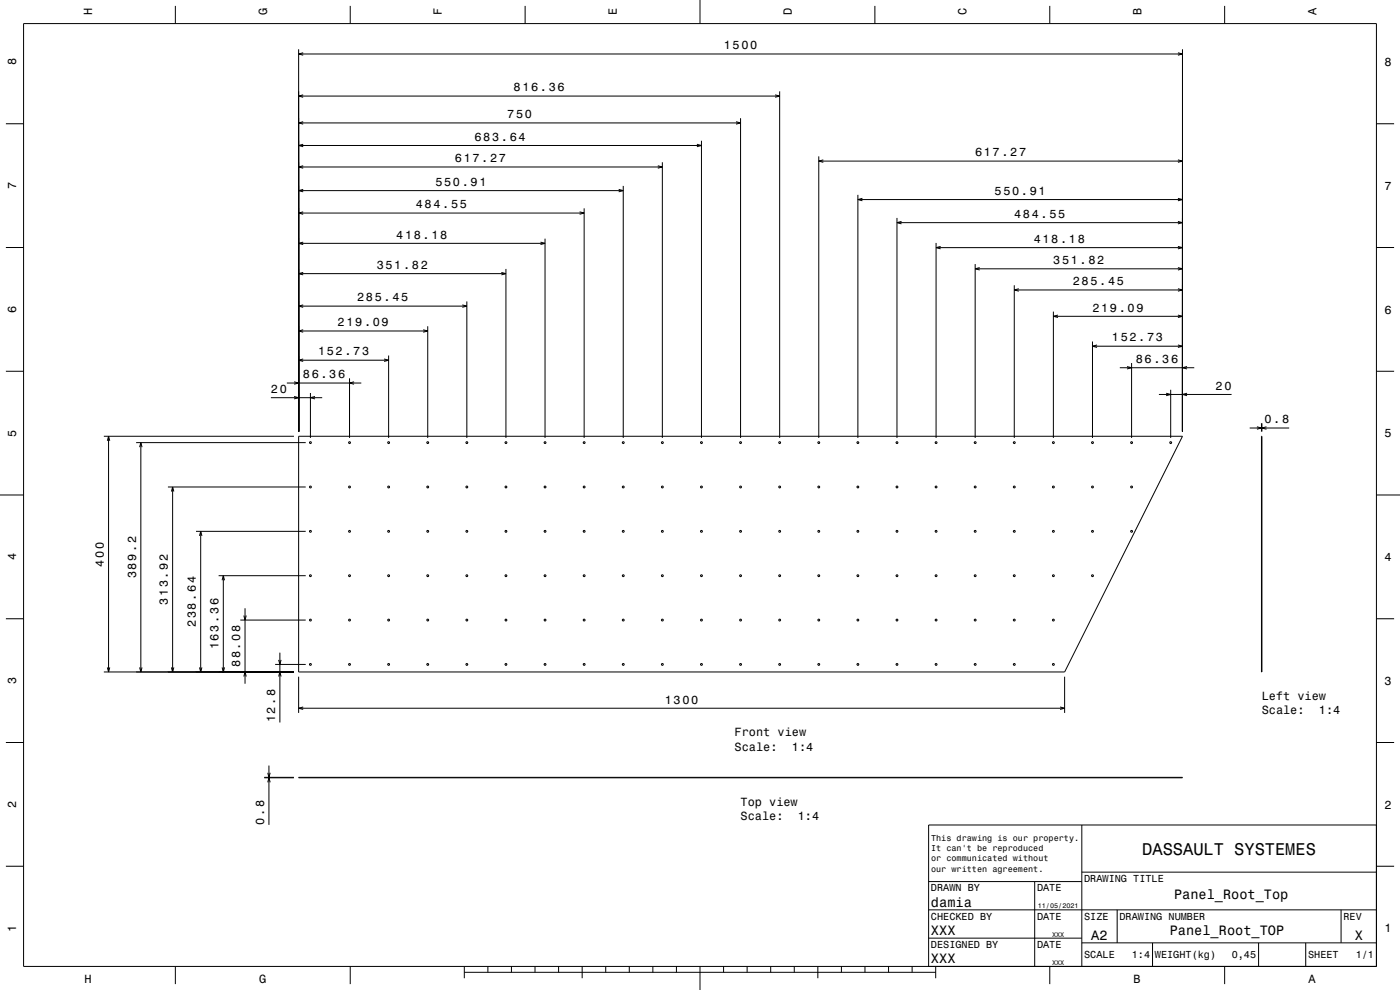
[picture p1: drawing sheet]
<svg xmlns="http://www.w3.org/2000/svg" width="594mm" height="420mm" viewBox="0 0 594 420" stroke-linecap="round" stroke-linejoin="round" font-family="sans-serif">
<g fill="none" stroke="#000" stroke-width=".42">
<path d="M10 10h574v400h-574zM74.4 2.5v7.5M148.6 2.5v7.5M222.8 2.5v7.5M297 0v10M371.2 2.5v7.5M445.4 2.5v7.5M519.6 2.5v7.5M126.7 20.9v162.2M126.7 22.9h375M128.6 22.4l-1.9 .5 1.9 .5M330.8 38.8v147"/>
<path d="M499.8 22.4l1.9 .5-1.9 .5M501.7 20.9v162.2M2.5 52.5h7.5M126.7 52.2h187.5M126.7 40.8h204.1M128.6 51.6l-1.9 .6 1.9 .5M128.6 40.2l-1.9 .6 1.9 .5M297.6 59.7v126.1M312.3 51.6l1.9 .6-1.9 .5M314.2 50.2v135.6M328.9 40.2l1.9 .6-1.9 .5M584 52.5h7.5"/>
<path d="M126.7 70.8h154.3M126.7 61.7h170.9M128.6 70.3l-1.9 .5 1.9 .6M128.6 61.2l-1.9 .5 1.9 .5M264.4 78.9v106.9M279.1 70.3l1.9 .5-1.9 .6M281 68.8v117M295.7 61.2l1.9 .5-1.9 .5M347.4 66.3v119.5M347.4 68.3h154.3M349.3 67.8l-1.9 .5 1.9 .6M499.8 67.8l1.9 .5-1.9 .6"/>
<path d="M126.7 90.4h121.1M126.7 80.9h137.7M128.6 89.9l-1.9 .5 1.9 .5M128.6 80.4l-1.9 .5 1.9 .5M245.9 89.9l1.9 .5-1.9 .5M247.8 88.4v97.4M262.5 80.4l1.9 .5-1.9 .5M364 82.7v103.1M364 84.7h137.7M365.9 84.1l-1.9 .6 1.9 .5M380.6 92.5v93.3M380.6 94.5h121.1"/>
<path d="M382.5 93.9l-1.9 .6 1.9 .5M499.8 93.9l1.9 .6-1.9 .5M499.8 84.1l1.9 .6-1.9 .5M2.5 105h7.5M126.7 116.1h88M126.7 103.2h104.6M128.6 115.6l-1.9 .5 1.9 .5M128.6 102.7l-1.9 .5 1.9 .6M212.7 115.6l2 .5-2 .5M214.7 114.1v71.7M229.3 102.7l2 .5-2 .6M231.3 101.2v84.6"/>
<path d="M397.2 103.1v82.7M397.2 105.1h104.5M399.1 104.5l-1.9 .6 1.9 .5M413.8 112v73.8M413.8 114h87.9M415.7 113.5l-1.9 .5 1.9 .6M499.8 113.5l1.9 .5-1.9 .6M499.8 104.5l1.9 .6-1.9 .5M584 105h7.5M126.7 129.9h71.4M128.6 139.9l-1.9 .5 1.9 .5M128.6 129.3l-1.9 .6 1.9 .5"/>
<path d="M179.5 139.9l2 .5-2 .5M181.5 138.4v47.4M196.1 129.3l2 .6-2 .5M198.1 127.9v57.9M430.3 121v64.8M430.3 123h71.4M432.3 122.5l-2 .5 2 .5M446.9 132.2v53.6M446.9 134.2h54.8M448.9 133.7l-2 .5 2 .5M499.8 133.7l1.9 .5-1.9 .5M499.8 122.5l1.9 .5-1.9 .5"/>
<path d="M2.5 157.5h7.5M126.7 152.8h38.2M126.7 140.4h54.8M128.6 152.3l-1.9 .5 1.9 .5M163 152.3l1.9 .5-1.9 .5M164.9 150.8v35M463.5 144.9v40.9M463.5 146.9h38.2M465.5 146.4l-2 .5 2 .5M475.1 156h31.6M478.2 155.5l1.9 .5-1.9 .5M480.1 154v31.8"/>
<path d="M499.8 146.4l1.9 .5-1.9 .5M503.6 155.5l-1.9 .5 1.9 .5M584 157.5h7.5M114.9 168.7h21.8M121.7 162.5h31.6M124.8 168.2l1.9 .5-1.9 .5M124.8 162l1.9 .5-1.9 .5M131.7 166.7v19.1M133.6 168.2l-1.9 .5 1.9 .5M148.3 160.5v25.3M150.2 162l-1.9 .5 1.9 .5M491.7 167.3h30.8"/>
<path d="M494.8 166.8l1.9 .5-1.9 .6M496.7 165.4v20.4M503.6 166.8l-1.9 .5 1.9 .6M535.2 179.6v3.5M535.4 179.6v3.5M44.1 185.1h80.6M45.5 187l.6-1.9 .5 1.9M46.1 185.1v100M57.8 187.8h71.9M59.2 189.7l.6-1.9 .5 1.9M59.8 187.8v97.3M126.7 185.1h375l-50 100h-325z"/>
<path d="M530.2 181.6h16.8M533.3 181.1l1.9 .5-1.9 .5M535.2 185.1l.2 100zM537.4 181.1l-2 .5 2 .5M0 210h10M71.2 206.6h58.5M72.7 208.5l.5-1.9 .6 1.9M73.2 206.6v78.5M584 210h10M83.2 225.4h46.5M84.6 227.4l.6-2 .5 2M85.2 225.4v59.7"/>
<path d="M92.8 244.2h36.9M94.2 246.2l.6-2 .5 2M94.8 244.2v40.9M104 258.1v32M2.5 262.5h7.5M102 263.1h27.7M103.4 261.1l.6 2 .5-2M118.2 280l.5 1.9 .6-1.9M118.7 276.9v29.6M584 262.5h7.5M44.1 285.1h80.6M45.5 283.2l.6 1.9 .5-1.9"/>
<path d="M59.2 283.2l.6 1.9 .5-1.9M72.7 283.2l.5 1.9 .6-1.9M84.6 283.2l.6 1.9 .5-1.9M94.2 283.2l.6 1.9 .5-1.9M103.4 287l.6-1.9 .5 1.9M116.7 281.9h13M118.2 287l.5-1.9 .6 1.9M126.7 287.1v15.4M128.6 299.9l-1.9 .6 1.9 .5M449.8 299.9l1.9 .6-1.9 .5M451.7 287.1v15.4M2.5 315h7.5"/>
<path d="M126.7 300.5h325M584 315h7.5M112.1 330h12.6M112.1 329.8h12.6M113.6 331.9l.5-1.9 .5 1.9M113.6 327.9l.5 1.9 .5-1.9M114.1 324.8v25.2M126.7 329.8l375 .2zM459 350v60M584 350h-190v60M2.5 367.5h7.5M394 374h65"/>
<path d="M439 374v36M459 370h125M584 367.5h7.5M394 398h65M394 386h190M474 386v14M569 386v14M74.4 410v7.5M148.6 410v7.5M197 412.5h200M197 410v5M207 410v2.5"/>
<path d="M217 410v2.5M227 410v2.5M237 410v2.5M247 410v5M257 410v2.5M267 410v2.5M277 410v2.5M287 410v2.5M297 410v10M307 410v2.5M317 410v2.5M327 410v2.5"/>
<path d="M337 410v2.5M347 410v5M357 410v2.5M367 410v2.5M377 410v2.5M387 410v2.5M397 410v5M445.4 410v7.5M459 400h125M489 400v10M519.6 410v7.5M534 400v10"/>
<path d="M554 400v10"/>
<circle cx="131.7" cy="187.8" r=".4"/>
<circle cx="148.3" cy="187.8" r=".4"/>
<circle cx="164.9" cy="187.8" r=".4"/>
<circle cx="181.5" cy="187.8" r=".4"/>
<circle cx="198.1" cy="187.8" r=".4"/>
<circle cx="214.7" cy="187.8" r=".4"/>
<circle cx="231.3" cy="187.8" r=".4"/>
<circle cx="247.8" cy="187.8" r=".4"/>
<circle cx="264.4" cy="187.8" r=".4"/>
<circle cx="281" cy="187.8" r=".4"/>
<circle cx="297.6" cy="187.8" r=".4"/>
<circle cx="314.2" cy="187.8" r=".4"/>
<circle cx="330.8" cy="187.8" r=".4"/>
<circle cx="347.4" cy="187.8" r=".4"/>
<circle cx="364" cy="187.8" r=".4"/>
<circle cx="380.6" cy="187.8" r=".4"/>
<circle cx="397.2" cy="187.8" r=".4"/>
<circle cx="413.8" cy="187.8" r=".4"/>
<circle cx="430.3" cy="187.8" r=".4"/>
<circle cx="446.9" cy="187.8" r=".4"/>
<circle cx="463.5" cy="187.8" r=".4"/>
<circle cx="480.1" cy="187.8" r=".4"/>
<circle cx="496.7" cy="187.8" r=".4"/>
<circle cx="131.7" cy="206.6" r=".4"/>
<circle cx="148.3" cy="206.6" r=".4"/>
<circle cx="164.9" cy="206.6" r=".4"/>
<circle cx="181.5" cy="206.6" r=".4"/>
<circle cx="198.1" cy="206.6" r=".4"/>
<circle cx="214.7" cy="206.6" r=".4"/>
<circle cx="231.3" cy="206.6" r=".4"/>
<circle cx="247.8" cy="206.6" r=".4"/>
<circle cx="264.4" cy="206.6" r=".4"/>
<circle cx="281" cy="206.6" r=".4"/>
<circle cx="297.6" cy="206.6" r=".4"/>
<circle cx="314.2" cy="206.6" r=".4"/>
<circle cx="330.8" cy="206.6" r=".4"/>
<circle cx="347.4" cy="206.6" r=".4"/>
<circle cx="364" cy="206.6" r=".4"/>
<circle cx="380.6" cy="206.6" r=".4"/>
<circle cx="397.2" cy="206.6" r=".4"/>
<circle cx="413.8" cy="206.6" r=".4"/>
<circle cx="430.3" cy="206.6" r=".4"/>
<circle cx="446.9" cy="206.6" r=".4"/>
<circle cx="463.5" cy="206.6" r=".4"/>
<circle cx="480.1" cy="206.6" r=".4"/>
<circle cx="131.7" cy="225.4" r=".4"/>
<circle cx="148.3" cy="225.4" r=".4"/>
<circle cx="164.9" cy="225.4" r=".4"/>
<circle cx="181.5" cy="225.4" r=".4"/>
<circle cx="198.1" cy="225.4" r=".4"/>
<circle cx="214.7" cy="225.4" r=".4"/>
<circle cx="231.3" cy="225.4" r=".4"/>
<circle cx="247.8" cy="225.4" r=".4"/>
<circle cx="264.4" cy="225.4" r=".4"/>
<circle cx="281" cy="225.4" r=".4"/>
<circle cx="297.6" cy="225.4" r=".4"/>
<circle cx="314.2" cy="225.4" r=".4"/>
<circle cx="330.8" cy="225.4" r=".4"/>
<circle cx="347.4" cy="225.4" r=".4"/>
<circle cx="364" cy="225.4" r=".4"/>
<circle cx="380.6" cy="225.4" r=".4"/>
<circle cx="397.2" cy="225.4" r=".4"/>
<circle cx="413.8" cy="225.4" r=".4"/>
<circle cx="430.3" cy="225.4" r=".4"/>
<circle cx="446.9" cy="225.4" r=".4"/>
<circle cx="463.5" cy="225.4" r=".4"/>
<circle cx="480.1" cy="225.4" r=".4"/>
<circle cx="131.7" cy="244.2" r=".4"/>
<circle cx="148.3" cy="244.2" r=".4"/>
<circle cx="164.9" cy="244.2" r=".4"/>
<circle cx="181.5" cy="244.2" r=".4"/>
<circle cx="198.1" cy="244.2" r=".4"/>
<circle cx="214.7" cy="244.2" r=".4"/>
<circle cx="231.3" cy="244.2" r=".4"/>
<circle cx="247.8" cy="244.2" r=".4"/>
<circle cx="264.4" cy="244.2" r=".4"/>
<circle cx="281" cy="244.2" r=".4"/>
<circle cx="297.6" cy="244.2" r=".4"/>
<circle cx="314.2" cy="244.2" r=".4"/>
<circle cx="330.8" cy="244.2" r=".4"/>
<circle cx="347.4" cy="244.2" r=".4"/>
<circle cx="364" cy="244.2" r=".4"/>
<circle cx="380.6" cy="244.2" r=".4"/>
<circle cx="397.2" cy="244.2" r=".4"/>
<circle cx="413.8" cy="244.2" r=".4"/>
<circle cx="430.3" cy="244.2" r=".4"/>
<circle cx="446.9" cy="244.2" r=".4"/>
<circle cx="463.5" cy="244.2" r=".4"/>
<circle cx="131.7" cy="263.1" r=".4"/>
<circle cx="148.3" cy="263.1" r=".4"/>
<circle cx="164.9" cy="263.1" r=".4"/>
<circle cx="181.5" cy="263.1" r=".4"/>
<circle cx="198.1" cy="263.1" r=".4"/>
<circle cx="214.7" cy="263.1" r=".4"/>
<circle cx="231.3" cy="263.1" r=".4"/>
<circle cx="247.8" cy="263.1" r=".4"/>
<circle cx="264.4" cy="263.1" r=".4"/>
<circle cx="281" cy="263.1" r=".4"/>
<circle cx="297.6" cy="263.1" r=".4"/>
<circle cx="314.2" cy="263.1" r=".4"/>
<circle cx="330.8" cy="263.1" r=".4"/>
<circle cx="347.4" cy="263.1" r=".4"/>
<circle cx="364" cy="263.1" r=".4"/>
<circle cx="380.6" cy="263.1" r=".4"/>
<circle cx="397.2" cy="263.1" r=".4"/>
<circle cx="413.8" cy="263.1" r=".4"/>
<circle cx="430.3" cy="263.1" r=".4"/>
<circle cx="446.9" cy="263.1" r=".4"/>
<circle cx="131.7" cy="281.9" r=".4"/>
<circle cx="148.3" cy="281.9" r=".4"/>
<circle cx="164.9" cy="281.9" r=".4"/>
<circle cx="181.5" cy="281.9" r=".4"/>
<circle cx="198.1" cy="281.9" r=".4"/>
<circle cx="214.7" cy="281.9" r=".4"/>
<circle cx="231.3" cy="281.9" r=".4"/>
<circle cx="247.8" cy="281.9" r=".4"/>
<circle cx="264.4" cy="281.9" r=".4"/>
<circle cx="281" cy="281.9" r=".4"/>
<circle cx="297.6" cy="281.9" r=".4"/>
<circle cx="314.2" cy="281.9" r=".4"/>
<circle cx="330.8" cy="281.9" r=".4"/>
<circle cx="347.4" cy="281.9" r=".4"/>
<circle cx="364" cy="281.9" r=".4"/>
<circle cx="380.6" cy="281.9" r=".4"/>
<circle cx="397.2" cy="281.9" r=".4"/>
<circle cx="413.8" cy="281.9" r=".4"/>
<circle cx="430.3" cy="281.9" r=".4"/>
<circle cx="446.9" cy="281.9" r=".4"/>
</g>
<text font-size="7.2" x="484.6" y="362.6">DASSAULT SYSTEMES</text>
<g font-size="5.8">
<text x="498.1" y="381.2">Panel_Root_Top</text>
<text x="395" y="384.6">damia</text>
<text x="395" y="396.6">XXX</text>
<text x="463" y="398.6">A2</text>
<text x="496.3" y="396.8">Panel_Root_TOP</text>
<text x="574.8" y="398.6">X</text>
<text x="395" y="408.6">XXX</text>
</g>
<g font-size="5">
<text x="39.1" y="6.5" transform="rotate(-90 39.1 6.5)">H</text>
<text x="113.3" y="6.5" transform="rotate(-90 113.3 6.5)">G</text>
<text x="187.5" y="6.5" transform="rotate(-90 187.5 6.5)">F</text>
<text x="261.7" y="6.5" transform="rotate(-90 261.7 6.5)">E</text>
<text x="335.9" y="6.5" transform="rotate(-90 335.9 6.5)">D</text>
<text x="410.1" y="6.5" transform="rotate(-90 410.1 6.5)">C</text>
<text x="484.3" y="6.5" transform="rotate(-90 484.3 6.5)">B</text>
<text x="558.5" y="6.5" transform="rotate(-90 558.5 6.5)">A</text>
<text x="307.1" y="20.9">1500</text>
<text x="6.8" y="27.8" transform="rotate(-90 6.8 27.8)">8</text>
<text x="587.5" y="28.1">8</text>
<text x="217.9" y="38.8">816.36</text>
<text x="215.2" y="50.2">750</text>
<text x="201.3" y="59.7">683.64</text>
<text x="193" y="68.8">617.27</text>
<text x="413.7" y="66.3">617.27</text>
<text x="6.8" y="80.3" transform="rotate(-90 6.8 80.3)">7</text>
<text x="184.7" y="78.9">550.91</text>
<text x="422" y="82.7">550.91</text>
<text x="587.5" y="80.6">7</text>
<text x="176.4" y="88.4">484.55</text>
<text x="430.3" y="92.5">484.55</text>
<text x="168.1" y="101.2">418.18</text>
<text x="438.6" y="103.1">418.18</text>
<text x="446.9" y="112">351.82</text>
<text x="159.8" y="114.1">351.82</text>
<text x="455.2" y="121">285.45</text>
<text x="151.5" y="127.9">285.45</text>
<text x="6.8" y="132.8" transform="rotate(-90 6.8 132.8)">6</text>
<text x="463.5" y="132.2">219.09</text>
<text x="587.5" y="133.1">6</text>
<text x="143.2" y="138.4">219.09</text>
<text x="471.8" y="144.9">152.73</text>
<text x="134.9" y="150.8">152.73</text>
<text x="481.9" y="154">86.36</text>
<text x="128.5" y="160.5">86.36</text>
<text x="114.9" y="166.7">20</text>
<text x="515.8" y="165.4">20</text>
<text x="536.5" y="179.6">0.8</text>
<text x="6.8" y="185.3" transform="rotate(-90 6.8 185.3)">5</text>
<text x="587.5" y="185.6">5</text>
<text x="6.8" y="237.8" transform="rotate(-90 6.8 237.8)">4</text>
<text x="587.5" y="238.1">4</text>
<text x="44.1" y="240.3" transform="rotate(-90 44.1 240.3)">400</text>
<text x="57.8" y="245.4" transform="rotate(-90 57.8 245.4)">389.2</text>
<text x="71.2" y="256.7" transform="rotate(-90 71.2 256.7)">313.92</text>
<text x="83.2" y="266.1" transform="rotate(-90 83.2 266.1)">238.64</text>
<text x="92.8" y="275.5" transform="rotate(-90 92.8 275.5)">163.36</text>
<text x="102" y="283.1" transform="rotate(-90 102 283.1)">88.08</text>
<text x="6.8" y="290.3" transform="rotate(-90 6.8 290.3)">3</text>
<text x="587.5" y="290.6">3</text>
<text x="282.1" y="298.5">1300</text>
<text x="535.3" y="296.9">Left view</text>
<text x="535.3" y="303">Scale:</text>
<text x="559.6" y="303">1:4</text>
<text x="116.7" y="306.5" transform="rotate(-90 116.7 306.5)">12.8</text>
<text x="311.7" y="312.4">Front view</text>
<text x="311.7" y="318.5">Scale:</text>
<text x="336" y="318.5">1:4</text>
<text x="314.2" y="341.8">Top view</text>
<text x="6.8" y="342.8" transform="rotate(-90 6.8 342.8)">2</text>
<text x="314.2" y="347.9">Scale:</text>
<text x="338.5" y="347.9">1:4</text>
<text x="587.5" y="343.1">2</text>
<text x="112.1" y="350" transform="rotate(-90 112.1 350)">0.8</text>
<text x="6.8" y="395.3" transform="rotate(-90 6.8 395.3)">1</text>
<text x="587.5" y="395.6">1</text>
<text x="35.8" y="416.8">H</text>
<text x="110" y="416.8">G</text>
<text x="481" y="416.8">B</text>
<text x="555.2" y="416.8">A</text>
</g>
<g font-size="4.3">
<text x="460" y="374.2">DRAWING TITLE</text>
<text x="395" y="378.2">DRAWN BY</text>
<text x="440" y="378.2">DATE</text>
<text x="395" y="390.2">CHECKED BY</text>
<text x="440" y="390.2">DATE</text>
<text x="460" y="390.2">SIZE</text>
<text x="475" y="390.2">DRAWING NUMBER</text>
<text x="570" y="390.2">REV</text>
<text x="395" y="402.2">DESIGNED BY</text>
<text x="440" y="402.2">DATE</text>
<text x="460" y="406.6">SCALE</text>
<text x="480.2" y="406.6">1:4</text>
<text x="490" y="406.6">WEIGHT(kg)</text>
<text x="522.6" y="406.6">0,45</text>
<text x="555" y="406.6">SHEET</text>
<text x="575.2" y="406.6">1/1</text>
</g>
<g font-size="3.6">
<text x="395.1" y="356.8">This drawing is our property.</text>
<text x="395.1" y="361.2">It can't be reproduced</text>
<text x="395.1" y="365.5">or communicated without</text>
<text x="395.1" y="369.8">our written agreement.</text>
</g>
<g font-size="2.9">
<text x="440.3" y="385.3">11/05/2021</text>
<text x="446.4" y="397.3">XXX</text>
<text x="446.4" y="409.3">XXX</text>
</g>
</svg>
